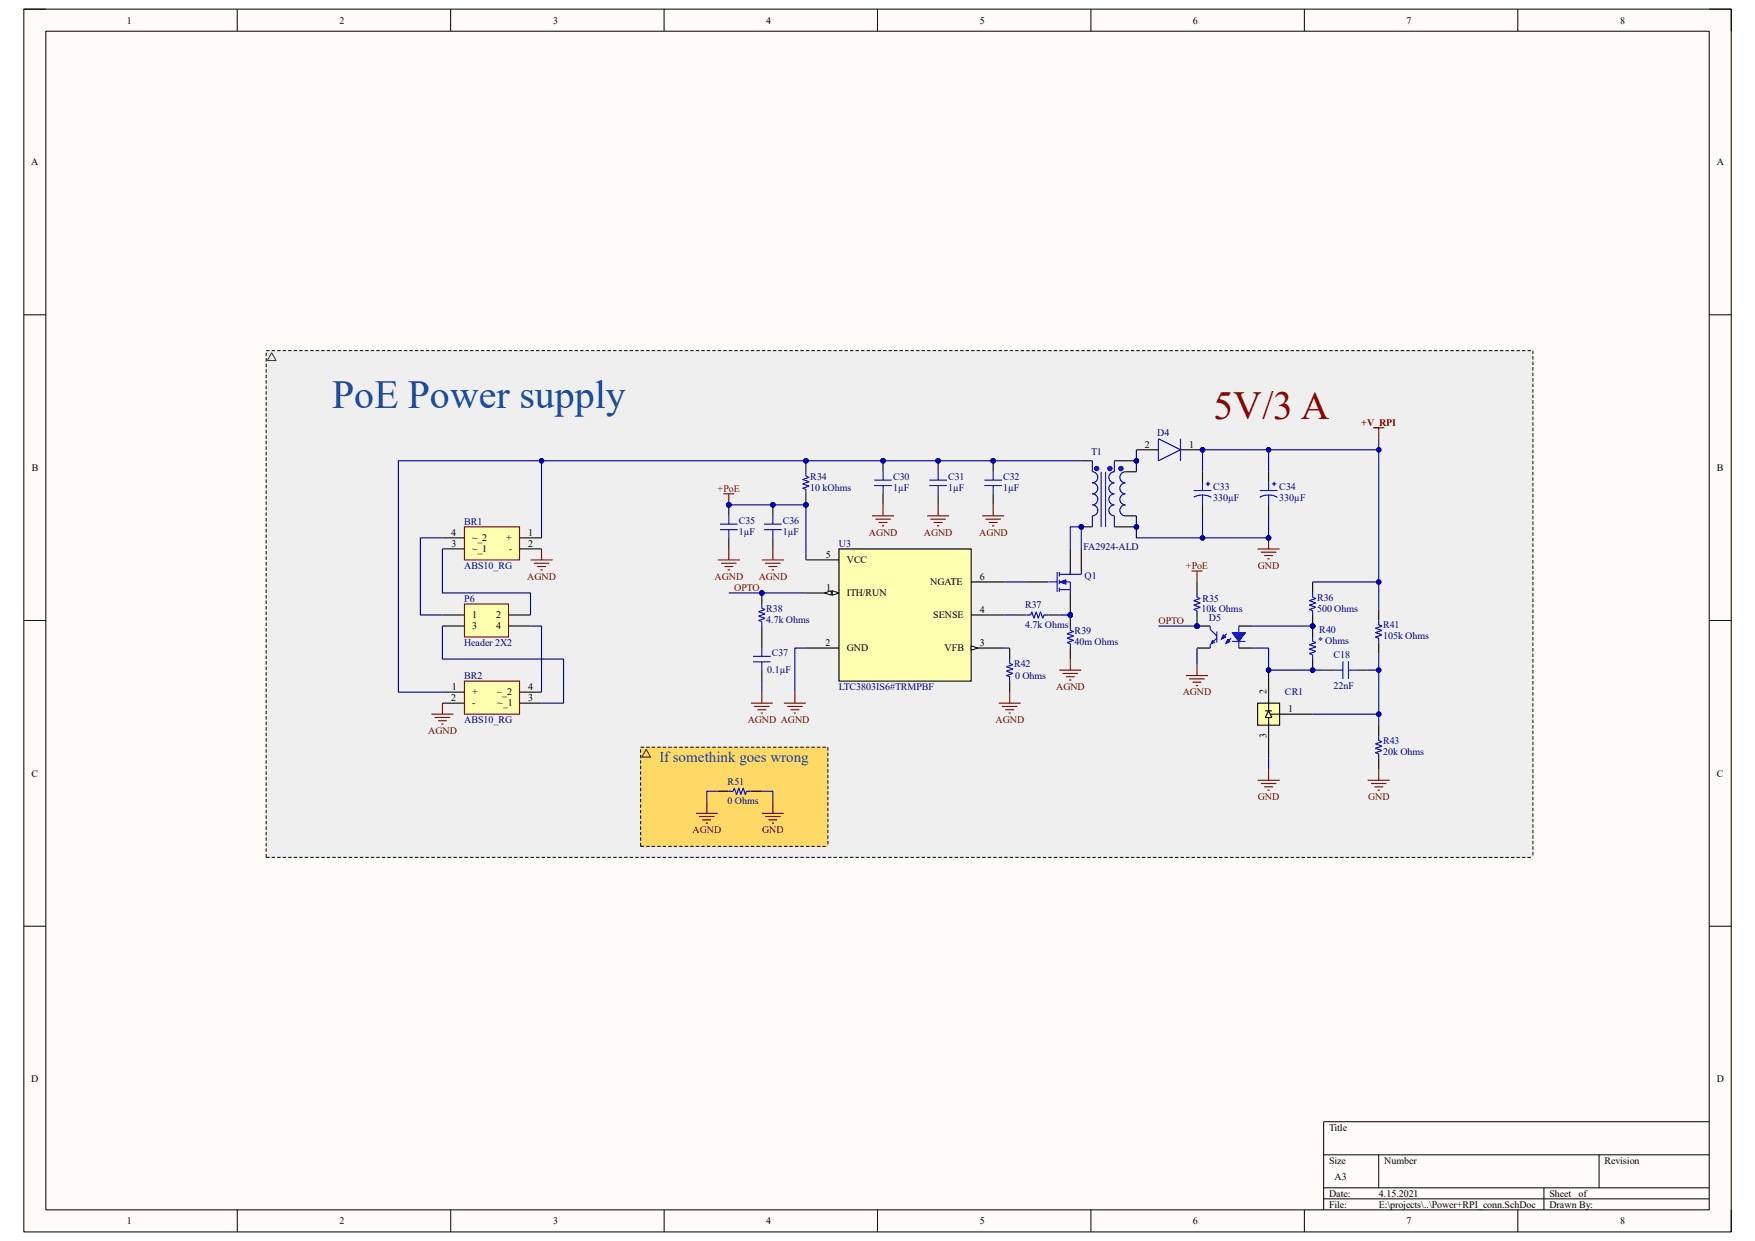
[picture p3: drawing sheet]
<svg xmlns="http://www.w3.org/2000/svg" width="297mm" height="210mm" viewBox="0 0 297 210" stroke-linecap="round" stroke-linejoin="round" font-family="sans-serif">
<path d="M4 1.5h289v207h-289z" fill-rule="evenodd" fill="#fffcf8"/>
<path d="M4 1.5h289v207h-289z" fill="none" stroke="#000" stroke-width=".17"/>
<path d="M7.8 5.3h281.5v199.4h-281.5z" fill-rule="evenodd" fill="#fffcf8"/>
<g fill="none" stroke="#000" stroke-width=".17">
<path d="M4 1.5h3.8M7.8 5.3h281.5v199.4h-281.5zM40.1 1.5v3.8M76.3 1.5v3.8M112.4 1.5v3.8M148.5 1.5v3.8M184.6 1.5v3.8M220.7 1.5v3.8M256.9 1.5v3.8M289.3 1.5h3.7v3.8M4 53.3h3.8M289.3 53.3h3.7"/>
<path d="M4 105h3.8M289.3 105h3.7M4 156.7h3.8M289.3 156.7h3.7M224 195.4h65.3M233.3 195.4v5.6M270.6 195.4v5.6M289.3 189.8h-65.3v14.9M40.2 204.7v3.8M76.3 204.7v3.8M112.4 204.7v3.8M148.5 204.7v3.8"/>
<path d="M184.6 204.7v3.8M220.7 204.7v3.8M224 201h65.3M224 202.9h65.3M256.9 204.7v3.8M261.3 201v3.7M293 204.7v3.8"/>
</g>
<path d="M45 59.3h214.4v85.8h-214.4z" fill-rule="evenodd" fill="#efefef"/>
<path d="M108.4 126.4h31.7v16.8h-31.7z" fill-rule="evenodd" fill="#ffd966"/>
<circle cx="183" cy="89.2" r=".37" fill="#000080"/>
<circle cx="183" cy="89.2" r=".37" fill="none" stroke="#000080" stroke-width=".17"/>
<circle cx="192.3" cy="78" r=".37" fill="#000080"/>
<circle cx="192.3" cy="78" r=".37" fill="none" stroke="#000080" stroke-width=".17"/>
<circle cx="192.3" cy="89.2" r=".37" fill="#000080"/>
<circle cx="192.3" cy="89.2" r=".37" fill="none" stroke="#000080" stroke-width=".17"/>
<path d="M184.9 79.8a.94 .94 0 0 1 .9 1 .94 .94 0 0 1-.9 .9M188.6 79.8a.94 .94 0 0 0-.9 1 .94 .94 0 0 0 .9 .9" fill="none" stroke="#00f" stroke-width=".19"/>
<path d="M183 78h1.9M183 89.2h1.9" fill="none" stroke="#000" stroke-width=".19"/>
<circle cx="183" cy="89.2" r=".37" fill="#000080"/>
<circle cx="183" cy="89.2" r=".37" fill="none" stroke="#000080" stroke-width=".17"/>
<path d="M188.6 78h3.7" fill="none" stroke="#000" stroke-width=".19"/>
<circle cx="192.3" cy="78" r=".37" fill="#000080"/>
<circle cx="192.3" cy="78" r=".37" fill="none" stroke="#000080" stroke-width=".17"/>
<path d="M188.6 89.2h3.7" fill="none" stroke="#000" stroke-width=".19"/>
<circle cx="192.3" cy="89.2" r=".37" fill="#000080"/>
<circle cx="192.3" cy="89.2" r=".37" fill="none" stroke="#000080" stroke-width=".17"/>
<path d="M184.9 78v1.8M186.4 79.8v9.4M187.1 79.8v9.4M188.6 78v1.8M184.9 81.7a.93 .93 0 0 1 .9 .9 .93 .93 0 0 1-.9 1 .93 .93 0 0 1 .9 .9 .93 .93 0 0 1-.9 .9 .94 .94 0 0 1 .9 1 .94 .94 0 0 1-.9 .9v1.9M188.6 81.7a.93 .93 0 0 0-.9 .9 .93 .93 0 0 0 .9 1 .93 .93 0 0 0-.9 .9 .93 .93 0 0 0 .9 .9 .93 .93 0 0 0-.9 1 .93 .93 0 0 0 .9 .9v1.9" fill="none" stroke="#00f" stroke-width=".19"/>
<circle cx="185.6" cy="79.3" r=".37" fill="#00f"/>
<circle cx="185.6" cy="79.3" r=".37" fill="none" stroke="#00f" stroke-width=".17"/>
<circle cx="187.8" cy="79.3" r=".37" fill="#00f"/>
<circle cx="187.8" cy="79.3" r=".37" fill="none" stroke="#00f" stroke-width=".17"/>
<path d="M190.5 79.8a.94 .94 0 0 0-1 1 .94 .94 0 0 0 1 .9 .93 .93 0 0 0-1 .9 .93 .93 0 0 0 1 1 .93 .93 0 0 0-1 .9 .93 .93 0 0 0 1 .9 .93 .93 0 0 0-1 1 .93 .93 0 0 0 1 .9" fill="none" stroke="#00f" stroke-width=".19"/>
<path d="M190.5 79.8h1.8M190.5 87.3h1.8" fill="none" stroke="#000" stroke-width=".19"/>
<circle cx="189.7" cy="79.3" r=".37" fill="#00f"/>
<circle cx="189.7" cy="79.3" r=".37" fill="none" stroke="#00f" stroke-width=".17"/>
<g fill="none" stroke="#800000" stroke-width=".19">
<path d="M212.8 92.9h3.8M213.4 93.5h2.6M213.9 94h1.5M214.5 94.6h.4M214.7 91v1.9M132.7 119h3.7M133.2 119.5h2.6M134.5 117.1v1.9M179.3 113.4h3.7M179.8 114h2.6M180.4 114.5h1.5M180.9 115.1h.4"/>
<path d="M181.1 111.5v1.9M133.8 120.1h1.5M134.3 120.7h.4"/>
</g>
<path d="M171.8 104.1h1.9M177.4 104.1h1.9" fill="none" stroke="#000" stroke-width=".19"/>
<path d="M173.7 104.1h.7l.2-.6 .4 1.1 .4-1.1 .3 1.1 .4-1.1 .4 1.1 .2-.5h.7" fill="none" stroke="#00f" stroke-width=".19"/>
<circle cx="214.7" cy="91" r=".37" fill="#000080"/>
<circle cx="214.7" cy="91" r=".37" fill="none" stroke="#000080" stroke-width=".17"/>
<g fill="none" stroke="#000" stroke-width=".17">
<path d="M45 59.7v.6M45 59.3h.6M46 59.3h.6M46.9 59.3h.6M47.8 59.3h.6M48.8 59.3h.6M49.7 59.3h.6M50.6 59.3h.6M51.6 59.3h.5M52.5 59.3h.6M53.4 59.3h.6M54.4 59.3h.5"/>
<path d="M55.3 59.3h.6M56.2 59.3h.6M57.2 59.3h.5M58.1 59.3h.6M59 59.3h.6M60 59.3h.5M60.9 59.3h.6M61.8 59.3h.6M62.8 59.3h.5M63.7 59.3h.6M64.6 59.3h.6M65.5 59.3h.6"/>
<path d="M66.5 59.3h.6M67.4 59.3h.6M68.3 59.3h.6M69.3 59.3h.6M70.2 59.3h.6M71.1 59.3h.6M72.1 59.3h.6M73 59.3h.6M73.9 59.3h.6M74.9 59.3h.6M75.8 59.3h.6M76.7 59.3h.6"/>
<path d="M77.7 59.3h.5M78.6 59.3h.6M79.5 59.3h.6M80.5 59.3h.5M81.4 59.3h.6M82.3 59.3h.6M83.3 59.3h.5M84.2 59.3h.6M85.1 59.3h.6M86.1 59.3h.5M87 59.3h.6M87.9 59.3h.6"/>
<path d="M88.9 59.3h.5M89.8 59.3h.6M90.7 59.3h.6M91.6 59.3h.6M92.6 59.3h.6M93.5 59.3h.6M94.4 59.3h.6M95.4 59.3h.6M96.3 59.3h.6M97.2 59.3h.6M98.2 59.3h.6M99.1 59.3h.6"/>
<path d="M100 59.3h.6M101 59.3h.6M101.9 59.3h.6M102.8 59.3h.6M103.8 59.3h.5M104.7 59.3h.6M105.6 59.3h.6M106.6 59.3h.5M107.5 59.3h.6M108.4 59.3h.6M109.4 59.3h.5M110.3 59.3h.6"/>
<path d="M111.2 59.3h.6M112.2 59.3h.5M113.1 59.3h.6M114 59.3h.6M115 59.3h.5M115.9 59.3h.6M116.8 59.3h.6M117.8 59.3h.5M118.7 59.3h.6M119.6 59.3h.6M120.5 59.3h.6M121.5 59.3h.6"/>
<path d="M122.4 59.3h.6M123.3 59.3h.6M124.3 59.3h.6M125.2 59.3h.6M126.1 59.3h.6M127.1 59.3h.6M128 59.3h.6M128.9 59.3h.6M129.9 59.3h.6M130.8 59.3h.6M131.7 59.3h.6M132.7 59.3h.5"/>
<path d="M133.6 59.3h.6M134.5 59.3h.6M135.5 59.3h.5M136.4 59.3h.6M137.3 59.3h.6M138.3 59.3h.5M139.2 59.3h.6M140.1 59.3h.6M141 59.3h.6M142 59.3h.6M142.9 59.3h.6M143.8 59.3h.6"/>
<path d="M144.8 59.3h.6M145.7 59.3h.6M146.6 59.3h.6M147.6 59.3h.6M148.5 59.3h.6M149.4 59.3h.6M150.4 59.3h.6M151.3 59.3h.6M152.2 59.3h.6M153.2 59.3h.5M154.1 59.3h.6M155 59.3h.6"/>
<path d="M156 59.3h.5M156.9 59.3h.6M157.8 59.3h.6M158.8 59.3h.5M159.7 59.3h.6M160.6 59.3h.6M161.6 59.3h.5M162.5 59.3h.6M163.4 59.3h.6M164.4 59.3h.5M165.3 59.3h.6M166.2 59.3h.6"/>
<path d="M167.1 59.3h.6M168.1 59.3h.6M169 59.3h.6M169.9 59.3h.6M170.9 59.3h.6M171.8 59.3h.6M172.7 59.3h.6M173.7 59.3h.6M174.6 59.3h.6M175.5 59.3h.6M176.5 59.3h.6M177.4 59.3h.6"/>
<path d="M178.3 59.3h.6M179.3 59.3h.6M180.2 59.3h.6M181.1 59.3h.6M182.1 59.3h.5M183 59.3h.6M183.9 59.3h.6M184.9 59.3h.5M185.8 59.3h.6M186.7 59.3h.6M187.7 59.3h.5M188.6 59.3h.6"/>
<path d="M189.5 59.3h.6M190.5 59.3h.5M191.4 59.3h.6M192.3 59.3h.6M193.3 59.3h.5M194.2 59.3h.6M195.1 59.3h.6M196 59.3h.6M197 59.3h.6M197.9 59.3h.6M198.8 59.3h.6M199.8 59.3h.6"/>
<path d="M200.7 59.3h.6M201.6 59.3h.6M202.6 59.3h.6M203.5 59.3h.6M204.4 59.3h.6M205.4 59.3h.6M206.3 59.3h.6M207.2 59.3h.6M208.2 59.3h.5M209.1 59.3h.6M210 59.3h.6M211 59.3h.5"/>
<path d="M211.9 59.3h.6M212.8 59.3h.6M213.8 59.3h.5M214.7 59.3h.6M215.6 59.3h.6M216.6 59.3h.5M217.5 59.3h.6M218.4 59.3h.6M219.4 59.3h.5M220.3 59.3h.6M221.2 59.3h.6M222.1 59.3h.6"/>
<path d="M223.1 59.3h.6M224 59.3h.6M224.9 59.3h.6M225.9 59.3h.6M226.8 59.3h.6M227.7 59.3h.6M228.7 59.3h.6M229.6 59.3h.6M230.5 59.3h.6M231.5 59.3h.6M232.4 59.3h.6M233.3 59.3h.6"/>
<path d="M234.3 59.3h.5M235.2 59.3h.6M236.1 59.3h.6M237.1 59.3h.5M238 59.3h.6M238.9 59.3h.6M239.9 59.3h.5M240.8 59.3h.6M241.7 59.3h.6M242.7 59.3h.5M243.6 59.3h.6M244.5 59.3h.6"/>
<path d="M245.4 59.3h.6M246.4 59.3h.6M247.3 59.3h.6M248.2 59.3h.6M249.2 59.3h.6M250.1 59.3h.6M251 59.3h.6M252 59.3h.6M252.9 59.3h.6M253.8 59.3h.6M254.8 59.3h.6M255.7 59.3h.6"/>
<path d="M256.6 59.3h.6M257.6 59.3h.5M258.5 59.3h.6M259.4 59.3v.6M45 60.6v.6M45 61.6v.5M45 62.5v.6M45 63.4v.6M45 64.3v.6M45 65.3v.6M45 66.2v.6M45 67.1v.6"/>
<path d="M45 68.1v.6M45 69v.6M45 69.9v.6M45 70.9v.6M45 71.8v.6M45 72.7v.6M45 73.7v.6M45 74.6v.6M45 75.5v.6M45 76.5v.5M45 77.4v.6M45 78.3v.6"/>
<path d="M45 79.3v.5M259.4 60.3v.6M259.4 61.2v.6M259.4 62.1v.6M259.4 63.1v.5M259.4 64v.6M259.4 64.9v.6M259.4 65.9v.5M259.4 66.8v.6M259.4 67.7v.6M259.4 68.7v.5M259.4 69.6v.6"/>
<path d="M259.4 70.5v.6M259.4 71.5v.5M259.4 72.4v.6M259.4 73.3v.6M259.4 74.3v.5M259.4 75.2v.6M259.4 76.1v.6M259.4 77v.6M259.4 78v.6M259.4 78.9v.6M259.4 79.8v.6M45 80.2v.6"/>
<path d="M45 81.1v.6M45 82.1v.5M45 83v.6M45 83.9v.6M45 84.9v.5M45 85.8v.6M45 86.7v.6M45 87.7v.5M45 88.6v.6M45 89.5v.6M45 90.4v.6M45 91.4v.6"/>
<path d="M45 92.3v.6M45 93.2v.6M45 94.2v.6M45 95.1v.6M45 96v.6M45 97v.6M45 97.9v.6M45 98.8v.6M45 99.8v.6M259.4 80.8v.6M259.4 81.7v.6M259.4 82.6v.6"/>
<path d="M259.4 83.6v.6M259.4 84.5v.6M259.4 85.4v.6M259.4 86.4v.6M259.4 87.3v.6M259.4 88.2v.6M259.4 89.2v.5M259.4 90.1v.6M259.4 91v.6M259.4 92v.5M259.4 92.9v.6M259.4 93.8v.6"/>
<path d="M259.4 94.8v.5M259.4 95.7v.6M259.4 96.6v.6M259.4 97.6v.5M259.4 98.5v.6M259.4 99.4v.6M45 100.7v.6M45 101.6v.6M45 102.6v.5M45 103.5v.6M45 104.4v.6M45 105.4v.5"/>
<path d="M45 106.3v.6M45 107.2v.6M45 108.2v.5M45 109.1v.6M45 110v.6M45 111v.5M45 111.9v.6M45 112.8v.6M45 113.7v.6M45 114.7v.6M45 115.6v.6M45 116.5v.6"/>
<path d="M45 117.5v.6M45 118.4v.6M45 119.3v.6M259.4 100.4v.5M259.4 101.3v.6M259.4 102.2v.6M259.4 103.1v.6M259.4 104.1v.6M259.4 105v.6M259.4 105.9v.6M259.4 106.9v.6M259.4 107.8v.6"/>
<path d="M259.4 108.7v.6M259.4 109.7v.6M259.4 110.6v.6M259.4 111.5v.6M259.4 112.5v.6M259.4 113.4v.6M259.4 114.3v.6M259.4 115.3v.5M259.4 116.2v.6M259.4 117.1v.6M259.4 118.1v.5M259.4 119v.6"/>
<path d="M259.4 119.9v.6M45 120.3v.6M45 121.2v.6M45 122.1v.6M45 123.1v.6M45 124v.6M45 124.9v.6M45 125.9v.5M45 126.8v.6M45 127.7v.6M45 128.7v.5M45 129.6v.6"/>
<path d="M45 130.5v.6M45 131.5v.5M45 132.4v.6M45 133.3v.6M45 134.3v.5M45 135.2v.6M45 136.1v.6M45 137.1v.5M45 138v.6M45 138.9v.6M45 139.8v.6M259.4 120.9v.5"/>
<path d="M259.4 121.8v.6M259.4 122.7v.6M259.4 123.7v.5M259.4 124.6v.6M259.4 125.5v.6M259.4 126.4v.6M259.4 127.4v.6M259.4 128.3v.6M259.4 129.2v.6M259.4 130.2v.6M259.4 131.1v.6M259.4 132v.6"/>
<path d="M259.4 133v.6M259.4 133.9v.6M259.4 134.8v.6M259.4 135.8v.6M259.4 136.7v.6M259.4 137.6v.6M259.4 138.6v.5M259.4 139.5v.6M45 140.8v.6M45 141.7v.6M45 142.6v.6M45 143.6v.6"/>
<path d="M45 144.5v.6h.6M46 145.1h.6M46.9 145.1h.6M47.8 145.1h.6M48.8 145.1h.6M49.7 145.1h.6M50.6 145.1h.6M51.6 145.1h.5M52.5 145.1h.6M53.4 145.1h.6M54.4 145.1h.5M55.3 145.1h.6"/>
<path d="M56.2 145.1h.6M57.2 145.1h.5M58.1 145.1h.6M59 145.1h.6M60 145.1h.5M60.9 145.1h.6M61.8 145.1h.6M62.8 145.1h.5M63.7 145.1h.6M64.6 145.1h.6M65.5 145.1h.6M66.5 145.1h.6"/>
<path d="M67.4 145.1h.6M68.3 145.1h.6M69.3 145.1h.6M70.2 145.1h.6M71.1 145.1h.6M72.1 145.1h.6M73 145.1h.6M73.9 145.1h.6M74.9 145.1h.6M75.8 145.1h.6M76.7 145.1h.6M77.7 145.1h.5"/>
<path d="M78.6 145.1h.6M79.5 145.1h.6M80.5 145.1h.5M81.4 145.1h.6M82.3 145.1h.6M83.3 145.1h.5M84.2 145.1h.6M85.1 145.1h.6M86.1 145.1h.5M87 145.1h.6M87.9 145.1h.6M88.9 145.1h.5"/>
<path d="M89.8 145.1h.6M90.7 145.1h.6M91.6 145.1h.6M92.6 145.1h.6M93.5 145.1h.6M94.4 145.1h.6M95.4 145.1h.6M96.3 145.1h.6M97.2 145.1h.6M98.2 145.1h.6M99.1 145.1h.6M100 145.1h.6"/>
<path d="M101 145.1h.6M101.9 145.1h.6M102.8 145.1h.6M103.8 145.1h.5M104.7 145.1h.6M105.6 145.1h.6M106.6 145.1h.5M107.5 145.1h.6M108.4 145.1h.6M109.4 145.1h.5M110.3 145.1h.6M111.2 145.1h.6"/>
<path d="M112.2 145.1h.5M113.1 145.1h.6M114 145.1h.6M115 145.1h.5M115.9 145.1h.6M116.8 145.1h.6M117.8 145.1h.5M118.7 145.1h.6M119.6 145.1h.6M120.5 145.1h.6M121.5 145.1h.6M122.4 145.1h.6"/>
<path d="M123.3 145.1h.6M124.3 145.1h.6M125.2 145.1h.6M126.1 145.1h.6M127.1 145.1h.6M128 145.1h.6M128.9 145.1h.6M129.9 145.1h.6M130.8 145.1h.6M131.7 145.1h.6M132.7 145.1h.5M133.6 145.1h.6"/>
<path d="M134.5 145.1h.6M135.5 145.1h.5M136.4 145.1h.6M137.3 145.1h.6M138.3 145.1h.5M139.2 145.1h.6M140.1 145.1h.6M141 145.1h.6M142 145.1h.6M142.9 145.1h.6M143.8 145.1h.6M144.8 145.1h.6"/>
<path d="M145.7 145.1h.6M146.6 145.1h.6M147.6 145.1h.6M148.5 145.1h.6M149.4 145.1h.6M150.4 145.1h.6M151.3 145.1h.6M152.2 145.1h.6M153.2 145.1h.5M154.1 145.1h.6M155 145.1h.6M156 145.1h.5"/>
<path d="M156.9 145.1h.6M157.8 145.1h.6M158.8 145.1h.5M159.7 145.1h.6M160.6 145.1h.6M161.6 145.1h.5M162.5 145.1h.6M163.4 145.1h.6M164.4 145.1h.5M165.3 145.1h.6M166.2 145.1h.6M167.1 145.1h.6"/>
<path d="M168.1 145.1h.6M169 145.1h.6M169.9 145.1h.6M170.9 145.1h.6M171.8 145.1h.6M172.7 145.1h.6M173.7 145.1h.6M174.6 145.1h.6M175.5 145.1h.6M176.5 145.1h.6M177.4 145.1h.6M178.3 145.1h.6"/>
<path d="M179.3 145.1h.6M180.2 145.1h.6M181.1 145.1h.6M182.1 145.1h.5M183 145.1h.6M183.9 145.1h.6M184.9 145.1h.5M185.8 145.1h.6M186.7 145.1h.6M187.7 145.1h.5M188.6 145.1h.6M189.5 145.1h.6"/>
<path d="M190.5 145.1h.5M191.4 145.1h.6M192.3 145.1h.6M193.3 145.1h.5M194.2 145.1h.6M195.1 145.1h.6M196 145.1h.6M197 145.1h.6M197.9 145.1h.6M198.8 145.1h.6M199.8 145.1h.6M200.7 145.1h.6"/>
<path d="M201.6 145.1h.6M202.6 145.1h.6M203.5 145.1h.6M204.4 145.1h.6M205.4 145.1h.6M206.3 145.1h.6M207.2 145.1h.6M208.2 145.1h.5M209.1 145.1h.6M210 145.1h.6M211 145.1h.5M211.9 145.1h.6"/>
<path d="M212.8 145.1h.6M213.8 145.1h.5M214.7 145.1h.6M215.6 145.1h.6M216.6 145.1h.5M217.5 145.1h.6M218.4 145.1h.6M219.4 145.1h.5M220.3 145.1h.6M221.2 145.1h.6M222.1 145.1h.6M223.1 145.1h.6"/>
<path d="M224 145.1h.6M224.9 145.1h.6M225.9 145.1h.6M226.8 145.1h.6M227.7 145.1h.6M228.7 145.1h.6M229.6 145.1h.6M230.5 145.1h.6M231.5 145.1h.6M232.4 145.1h.6M233.3 145.1h.6M234.3 145.1h.5"/>
<path d="M235.2 145.1h.6M236.1 145.1h.6M237.1 145.1h.5M238 145.1h.6M238.9 145.1h.6M239.9 145.1h.5M240.8 145.1h.6M241.7 145.1h.6M242.7 145.1h.5M243.6 145.1h.6M244.5 145.1h.6M245.4 145.1h.6"/>
<path d="M246.4 145.1h.6M247.3 145.1h.6M248.2 145.1h.6M249.2 145.1h.6M250.1 145.1h.6M251 145.1h.6M252 145.1h.6M252.9 145.1h.6M253.8 145.1h.6M254.8 145.1h.6M255.7 145.1h.6M256.6 145.1h.6"/>
<path d="M257.6 145.1h.5M258.5 145.1h.6M259.4 140.4v.6M259.4 141.4v.5M259.4 142.3v.6M259.4 143.2v.6M259.4 144.2v.5"/>
</g>
<path d="M46 59.7l.7 1.3h-1.5z" fill="none" stroke="#333" stroke-width=".17"/>
<circle cx="202.6" cy="106" r=".37" fill="#000080"/>
<circle cx="202.6" cy="106" r=".37" fill="none" stroke="#000080" stroke-width=".17"/>
<path d="M208.5 108.6h2.3M209.7 105.9v1.2M209.7 108.6v1.1" fill="none" stroke="#00f" stroke-width=".19"/>
<path d="M209.7 109.7h2.2M209.7 105.9h2.2" fill="none" stroke="#000" stroke-width=".19"/>
<path d="M208.5 107.1h2.3l-1.1 1.5z" fill="#00f"/>
<path d="M207.6 107.3l-.6 .5M208.5 107.1h2.3l-1.1 1.5z" fill="none" stroke="#00f" stroke-width=".19"/>
<path d="M207 107.4l.4 .4-.7 .4z" fill="#00f"/>
<path d="M207 107.4l.4 .4-.7 .4zM208.4 108l-.8 .7" fill="none" stroke="#00f" stroke-width=".19"/>
<path d="M207.8 108.2l.4 .4-.8 .3z" fill="#00f"/>
<path d="M205.9 106.9v1.8M205.9 108l-1.1 1.1v.6M207.8 108.2l.4 .4-.8 .3z" fill="none" stroke="#00f" stroke-width=".19"/>
<path d="M205.2 108.4l.4 .3-.6 .2z" fill="#00f"/>
<path d="M204.8 105.9v.6l1.1 1.1M205.2 108.4l.4 .3-.6 .2z" fill="none" stroke="#00f" stroke-width=".19"/>
<path d="M202.6 109.7h2.2M202.6 105.9h2.2" fill="none" stroke="#000" stroke-width=".19"/>
<circle cx="202.6" cy="106" r=".37" fill="#000080"/>
<circle cx="202.6" cy="106" r=".37" fill="none" stroke="#000080" stroke-width=".17"/>
<circle cx="202.6" cy="106" r=".37" fill="#000080"/>
<circle cx="202.6" cy="106" r=".37" fill="none" stroke="#000080" stroke-width=".17"/>
<path d="M202.6 98.5v1.9M202.6 104.1v1.8" fill="none" stroke="#000" stroke-width=".19"/>
<circle cx="202.6" cy="106" r=".37" fill="#000080"/>
<circle cx="202.6" cy="106" r=".37" fill="none" stroke="#000080" stroke-width=".17"/>
<path d="M202.6 100.4v.7l.5 .2-1.1 .4 1.1 .3-1.1 .4 1.1 .4-1.1 .3 .6 .2v.8" fill="none" stroke="#00f" stroke-width=".19"/>
<path d="M122.4 83.6h1.9M123.3 83.6v1.8" fill="none" stroke="#800000" stroke-width=".19"/>
<circle cx="123.3" cy="85.4" r=".37" fill="#000080"/>
<circle cx="123.3" cy="85.4" r=".37" fill="none" stroke="#000080" stroke-width=".17"/>
<path d="M201.6 96.6h1.9M202.6 96.6v1.9M200.7 114.3h3.7M201.3 114.9h2.6M201.8 115.5h1.5M202.4 116h.4M202.6 112.5v1.8M231.5 132h3.7M232 132.6h2.6M232.6 133.2h1.5M233.2 133.7h.3M233.3 130.2v1.8" fill="none" stroke="#800000" stroke-width=".19"/>
<path d="M233.3 103.1v1.9M233.3 108.7v1.9M233.3 122.7v1.9M233.3 128.3v1.9" fill="none" stroke="#000" stroke-width=".19"/>
<path d="M233.3 105v.8l.6 .1-1.1 .4 1.1 .4-1.1 .4 1.1 .3-1.1 .4 .5 .2v.7M233.3 124.6v.7l.6 .2-1.1 .4 1.1 .4-1.1 .3 1.1 .4-1.1 .4 .5 .2v.7" fill="none" stroke="#00f" stroke-width=".19"/>
<circle cx="214.7" cy="113.4" r=".37" fill="#000080"/>
<circle cx="214.7" cy="113.4" r=".37" fill="none" stroke="#000080" stroke-width=".17"/>
<path d="M212.8 119h3.8v3.7h-3.8z" fill-rule="evenodd" fill="#ffffb0"/>
<path d="M212.8 119h3.8v3.7h-3.8zM214.7 113.4v5.6M216.6 120.9h5.5" fill="none" stroke="#000" stroke-width=".19"/>
<circle cx="214.7" cy="113.4" r=".37" fill="#000080"/>
<circle cx="214.7" cy="113.4" r=".37" fill="none" stroke="#000080" stroke-width=".17"/>
<path d="M214.7 119v1.3M214.1 120.3h1.2M214.7 121.4v6.9M214.7 120.3l.6 1.1h-1.2zM215.1 120.9h1.5" fill="none" stroke="#000" stroke-width=".19"/>
<path d="M212.8 132h3.8M213.4 132.6h2.6M213.9 133.2h1.5M214.5 133.7h.4M214.7 130.2v1.8" fill="none" stroke="#800000" stroke-width=".19"/>
<circle cx="222.1" cy="106" r=".37" fill="#000080"/>
<circle cx="222.1" cy="106" r=".37" fill="none" stroke="#000080" stroke-width=".17"/>
<path d="M222.1 98.5v1.9M222.1 104.1v1.8" fill="none" stroke="#000" stroke-width=".19"/>
<circle cx="222.1" cy="106" r=".37" fill="#000080"/>
<circle cx="222.1" cy="106" r=".37" fill="none" stroke="#000080" stroke-width=".17"/>
<path d="M222.1 100.4v.7l.6 .2-1.1 .4 1.1 .3-1.1 .4 1.1 .4-1.1 .3 .5 .2v.8" fill="none" stroke="#00f" stroke-width=".19"/>
<circle cx="222.1" cy="106" r=".37" fill="#000080"/>
<circle cx="222.1" cy="106" r=".37" fill="none" stroke="#000080" stroke-width=".17"/>
<circle cx="222.1" cy="113.4" r=".37" fill="#000080"/>
<circle cx="222.1" cy="113.4" r=".37" fill="none" stroke="#000080" stroke-width=".17"/>
<path d="M222.1 105.9v1.9" fill="none" stroke="#000" stroke-width=".19"/>
<circle cx="222.1" cy="106" r=".37" fill="#000080"/>
<circle cx="222.1" cy="106" r=".37" fill="none" stroke="#000080" stroke-width=".17"/>
<path d="M222.1 111.5v1.9" fill="none" stroke="#000" stroke-width=".19"/>
<circle cx="222.1" cy="113.4" r=".37" fill="#000080"/>
<circle cx="222.1" cy="113.4" r=".37" fill="none" stroke="#000080" stroke-width=".17"/>
<path d="M222.1 107.8v.8l.6 .1-1.1 .4 1.1 .4-1.1 .4 1.1 .3-1.1 .4 .5 .2v.7" fill="none" stroke="#00f" stroke-width=".19"/>
<path d="M142 92.9h22.4v22.4h-22.4z" fill-rule="evenodd" fill="#ffffb0"/>
<path d="M142 92.9h22.4v22.4h-22.4zM136.4 100.4h5.6" fill="none" stroke="#000" stroke-width=".19"/>
<path d="M140.9 100l1.1 .4-1.1 .3z" fill="#f8fcff"/>
<path d="M140.9 100l1.1 .4-1.1 .3z" fill="none" stroke="#000" stroke-width=".17"/>
<path d="M139.6 100.4l1.1-.4v.7z" fill="#f8fcff"/>
<path d="M139.6 100.4l1.1-.4v.7z" fill="none" stroke="#000" stroke-width=".17"/>
<path d="M136.4 94.8h5.6M164.4 98.5h5.5M136.4 109.7h5.6M164.4 104.1h5.5M164.4 109.7h5.5" fill="none" stroke="#000" stroke-width=".19"/>
<path d="M164.4 109.3l1.1 .4-1.1 .3z" fill="#f8fcff"/>
<path d="M164.4 109.3l1.1 .4-1.1 .3z" fill="none" stroke="#000" stroke-width=".17"/>
<circle cx="149.4" cy="78" r=".37" fill="#000080"/>
<circle cx="149.4" cy="78" r=".37" fill="none" stroke="#000080" stroke-width=".17"/>
<path d="M149.4 78v1.8M149.4 83.6v1.8" fill="none" stroke="#000" stroke-width=".19"/>
<circle cx="149.4" cy="78" r=".37" fill="#000080"/>
<circle cx="149.4" cy="78" r=".37" fill="none" stroke="#000080" stroke-width=".17"/>
<path d="M149.4 79.8v1.4M147.9 81.2h3M147.9 82.2h3M149.4 82.2v1.4" fill="none" stroke="#00f" stroke-width=".19"/>
<circle cx="158.8" cy="78" r=".37" fill="#000080"/>
<circle cx="158.8" cy="78" r=".37" fill="none" stroke="#000080" stroke-width=".17"/>
<path d="M158.8 78v1.8M158.8 83.6v1.8" fill="none" stroke="#000" stroke-width=".19"/>
<circle cx="158.8" cy="78" r=".37" fill="#000080"/>
<circle cx="158.8" cy="78" r=".37" fill="none" stroke="#000080" stroke-width=".17"/>
<path d="M158.8 79.8v1.4M157.3 81.2h3M157.3 82.2h3M158.8 82.2v1.4" fill="none" stroke="#00f" stroke-width=".19"/>
<circle cx="168.1" cy="78" r=".37" fill="#000080"/>
<circle cx="168.1" cy="78" r=".37" fill="none" stroke="#000080" stroke-width=".17"/>
<path d="M168.1 78v1.8M168.1 83.6v1.8" fill="none" stroke="#000" stroke-width=".19"/>
<circle cx="168.1" cy="78" r=".37" fill="#000080"/>
<circle cx="168.1" cy="78" r=".37" fill="none" stroke="#000080" stroke-width=".17"/>
<path d="M168.1 79.8v1.4M166.6 81.2h3M166.6 82.2h3M168.1 82.2v1.4" fill="none" stroke="#00f" stroke-width=".19"/>
<circle cx="136.4" cy="78" r=".37" fill="#000080"/>
<circle cx="136.4" cy="78" r=".37" fill="none" stroke="#000080" stroke-width=".17"/>
<circle cx="136.4" cy="85.4" r=".37" fill="#000080"/>
<circle cx="136.4" cy="85.4" r=".37" fill="none" stroke="#000080" stroke-width=".17"/>
<path d="M136.4 78v1.8" fill="none" stroke="#000" stroke-width=".19"/>
<circle cx="136.4" cy="78" r=".37" fill="#000080"/>
<circle cx="136.4" cy="78" r=".37" fill="none" stroke="#000080" stroke-width=".17"/>
<path d="M136.4 83.6v1.8" fill="none" stroke="#000" stroke-width=".19"/>
<circle cx="136.4" cy="85.4" r=".37" fill="#000080"/>
<circle cx="136.4" cy="85.4" r=".37" fill="none" stroke="#000080" stroke-width=".17"/>
<path d="M136.4 79.8v.8l.5 .2-1.1 .3 1.1 .4-1.1 .4 1.1 .4-1.1 .3 .6 .2v.8" fill="none" stroke="#00f" stroke-width=".19"/>
<circle cx="181.1" cy="104.1" r=".37" fill="#000080"/>
<circle cx="181.1" cy="104.1" r=".37" fill="none" stroke="#000080" stroke-width=".17"/>
<path d="M181.1 104.1v1.8" fill="none" stroke="#000" stroke-width=".19"/>
<circle cx="181.1" cy="104.1" r=".37" fill="#000080"/>
<circle cx="181.1" cy="104.1" r=".37" fill="none" stroke="#000080" stroke-width=".17"/>
<path d="M203.5 79.8v1.9M214.7 79.8v1.9M203.5 85.4v1.9M214.7 85.4v1.9M181.1 109.7v1.8" fill="none" stroke="#000" stroke-width=".19"/>
<g fill="none" stroke="#00f" stroke-width=".19">
<path d="M202 84.2a2.93 2.93 0 0 1 3 0M202 83h3M203.5 81.7v1.3M203.5 83.8v1.6M204.1 81.9h.7M204.4 81.5v.8M213.2 84.2a2.93 2.93 0 0 1 3 0M213.2 83h3M214.7 81.7v1.3M214.7 83.8v1.6M215.3 81.9h.7M215.6 81.5v.8"/>
<path d="M181.1 105.9v.8l.6 .2-1.1 .4 1.1 .3-1.1 .4 1.1 .4-1.1 .3 .5 .2v.8"/>
</g>
<path d="M78.6 89.2h9.3v5.6h-9.3z" fill-rule="evenodd" fill="#ffffb0"/>
<path d="M78.6 89.2h9.3v5.6h-9.3z" fill="none" stroke="#800000" stroke-width=".19"/>
<path d="M74.9 91h3.7M74.9 92.9h3.7M87.9 91h3.7M87.9 92.9h3.7" fill="none" stroke="#000" stroke-width=".19"/>
<path d="M78.6 115.3h9.3v5.6h-9.3z" fill-rule="evenodd" fill="#ffffb0"/>
<g fill="none" stroke="#800000" stroke-width=".19">
<path d="M89.8 94.8h3.7M90.3 95.3h2.7M90.9 95.9h1.5M91.5 96.4h.3M91.6 92.9v1.9M121.5 94.8h3.7M122 95.3h2.6M122.6 95.9h1.5M123.2 96.4h.3M123.3 92.9v1.9M128.9 94.8h3.8M129.5 95.3h2.6"/>
<path d="M130.1 95.9h1.4M130.6 96.4h.4M130.8 92.9v1.9M147.6 87.3h3.7M148.1 87.9h2.6M148.7 88.4h1.5M149.3 89h.3M149.4 85.4v1.9M156.9 87.3h3.7M157.5 87.9h2.6M158 88.4h1.5M158.6 89h.3"/>
<path d="M158.8 85.4v1.9M166.2 87.3h3.7M166.8 87.9h2.6M167.3 88.4h1.5M167.9 89h.4M168.1 85.4v1.9M74.9 119v1.9M78.6 115.3h9.3v5.6h-9.3zM73 120.9h3.7M73.6 121.4h2.6M74.1 122h1.5M74.7 122.5h.4"/>
</g>
<path d="M74.9 117.1h3.7M74.9 119h3.7M87.9 117.1h3.7M87.9 119h3.7" fill="none" stroke="#000" stroke-width=".19"/>
<circle cx="203.5" cy="76.1" r=".37" fill="#000080"/>
<circle cx="203.5" cy="76.1" r=".37" fill="none" stroke="#000080" stroke-width=".17"/>
<path d="M199.8 76.1h3.7" fill="none" stroke="#000" stroke-width=".19"/>
<circle cx="203.5" cy="76.1" r=".37" fill="#000080"/>
<circle cx="203.5" cy="76.1" r=".37" fill="none" stroke="#000080" stroke-width=".17"/>
<path d="M192.3 76.1h3.7" fill="none" stroke="#000" stroke-width=".19"/>
<path d="M196 74.3l3.8 1.8-3.8 1.9zM199.8 74.3v3.7" fill="none" stroke="#00f" stroke-width=".19"/>
<circle cx="181.1" cy="104.1" r=".37" fill="#000080"/>
<circle cx="181.1" cy="104.1" r=".37" fill="none" stroke="#000080" stroke-width=".17"/>
<path d="M173.7 98.5h3.7M181.1 92.9v3.7M181.1 100.4v3.7" fill="none" stroke="#000" stroke-width=".19"/>
<circle cx="181.1" cy="104.1" r=".37" fill="#000080"/>
<circle cx="181.1" cy="104.1" r=".37" fill="none" stroke="#000080" stroke-width=".17"/>
<path d="M177.4 98.5h1.5M178.9 96.8v3.4M179.3 97.2h1.8M179.3 98.5h1.8v1.9M179.3 99.8h1.8M179.3 96.8v.8M179.3 98.1v.8M179.3 99.4v.8" fill="none" stroke="#00f" stroke-width=".19"/>
<path d="M179.3 98.5l1.1-.4v.8z" fill="#00f"/>
<path d="M179.3 98.5l1.1-.4v.8z" fill="none" stroke="#00f" stroke-width=".17"/>
<path d="M181.1 96.6v.6h1.9v-.6" fill="none" stroke="#00f" stroke-width=".19"/>
<path d="M183 92.9v3.7" fill="none" stroke="#000" stroke-width=".19"/>
<circle cx="123.3" cy="85.4" r=".37" fill="#000080"/>
<circle cx="123.3" cy="85.4" r=".37" fill="none" stroke="#000080" stroke-width=".17"/>
<path d="M123.3 85.4v1.9M123.3 91v1.9" fill="none" stroke="#000" stroke-width=".19"/>
<circle cx="123.3" cy="85.4" r=".37" fill="#000080"/>
<circle cx="123.3" cy="85.4" r=".37" fill="none" stroke="#000080" stroke-width=".17"/>
<path d="M121.9 88.7h2.9M121.9 89.6h2.9M123.3 87.3v1.4M123.3 89.6v1.4" fill="none" stroke="#00f" stroke-width=".19"/>
<circle cx="130.8" cy="85.4" r=".37" fill="#000080"/>
<circle cx="130.8" cy="85.4" r=".37" fill="none" stroke="#000080" stroke-width=".17"/>
<path d="M130.8 85.4v1.9M130.8 91v1.9" fill="none" stroke="#000" stroke-width=".19"/>
<circle cx="130.8" cy="85.4" r=".37" fill="#000080"/>
<circle cx="130.8" cy="85.4" r=".37" fill="none" stroke="#000080" stroke-width=".17"/>
<path d="M129.3 88.7h3M129.3 89.6h3M130.8 87.3v1.4M130.8 89.6v1.4M170.9 111.5v.8l.5 .2-1.1 .3 1.1 .4-1.1 .4 1.1 .4-1.1 .3 .6 .2v.8" fill="none" stroke="#00f" stroke-width=".19"/>
<path d="M170.9 109.7v1.8M170.9 115.3v1.8" fill="none" stroke="#000" stroke-width=".19"/>
<path d="M169 119h3.7M169.6 119.5h2.6M170.9 117.1v1.9M170.1 120.1h1.5M170.7 120.7h.4" fill="none" stroke="#800000" stroke-width=".19"/>
<circle cx="128.9" cy="100.4" r=".37" fill="#000080"/>
<circle cx="128.9" cy="100.4" r=".37" fill="none" stroke="#000080" stroke-width=".17"/>
<path d="M128.9 100.4v1.8M128.9 105.9v1.9" fill="none" stroke="#000" stroke-width=".19"/>
<circle cx="128.9" cy="100.4" r=".37" fill="#000080"/>
<circle cx="128.9" cy="100.4" r=".37" fill="none" stroke="#000080" stroke-width=".17"/>
<path d="M127.4 111.1h3M127.4 112h3M128.9 102.2v.8l.6 .1-1.1 .4 1.1 .4-1.1 .4 1.1 .3-1.1 .4 .5 .2v.7M128.9 109.7v1.4M128.9 112v1.4" fill="none" stroke="#00f" stroke-width=".19"/>
<path d="M128.9 107.8v1.9M128.9 113.4v1.9" fill="none" stroke="#000" stroke-width=".19"/>
<path d="M232.4 72.4h1.9M233.3 72.4v1.9M127.1 119h3.7M127.6 119.5h2.6M128.9 117.1v1.9M128.2 120.1h1.5M128.7 120.7h.4" fill="none" stroke="#800000" stroke-width=".19"/>
<path d="M78.6 102.2h7.5v5.6h-7.5z" fill-rule="evenodd" fill="#ffffb0"/>
<path d="M78.6 102.2h7.5v5.6h-7.5z" fill="none" stroke="#800000" stroke-width=".17"/>
<path d="M74.9 104.1h3.7M74.9 105.9h3.7M86.1 104.1h3.7M86.1 105.9h3.7M224 113.4h1.9M229.6 113.4h1.9M121.5 133.9h1.8M127.1 133.9h1.8" fill="none" stroke="#000" stroke-width=".19"/>
<path d="M117.8 137.6h3.7M118.3 138.2h2.6M118.9 138.8h1.5M119.4 139.3h.4M119.6 135.8v1.8M128.9 137.6h3.8M129.5 138.2h2.6M130.1 138.8h1.4M130.6 139.3h.4M130.8 135.8v1.8" fill="none" stroke="#800000" stroke-width=".19"/>
<path d="M225.9 113.4h1.4M227.3 111.9v3M228.2 113.4h1.4M228.2 111.9v3M123.3 133.9h.8l.2-.6 .3 1.2 .4-1.2 .4 1.2 .4-1.2 .3 1.2 .2-.6h.8" fill="none" stroke="#00f" stroke-width=".19"/>
<g fill="none" stroke="#000" stroke-width=".17">
<path d="M108.4 126.8v.6M108.4 127.7v.6M108.4 128.7v.5M108.4 129.6v.6M108.4 130.5v.6M108.4 131.5v.5M108.4 132.4v.6M108.4 133.3v.6M108.4 134.3v.5M108.4 135.2v.6M108.4 136.1v.6M108.4 137.1v.5"/>
<path d="M108.4 138v.6M108.4 138.9v.6M108.4 139.8v.6M108.4 126.4h.6M109.4 126.4h.5M110.3 126.4h.6M111.2 126.4h.6M112.2 126.4h.5M113.1 126.4h.6M114 126.4h.6M115 126.4h.5M115.9 126.4h.6"/>
<path d="M116.8 126.4h.6M117.8 126.4h.5M118.7 126.4h.6M119.6 126.4h.6M120.5 126.4h.6M121.5 126.4h.6M122.4 126.4h.6M123.3 126.4h.6M124.3 126.4h.6M125.2 126.4h.6M126.1 126.4h.6M127.1 126.4h.6"/>
<path d="M128 126.4h.6M128.9 126.4h.6M129.9 126.4h.6M130.8 126.4h.6M131.7 126.4h.6M132.7 126.4h.5M133.6 126.4h.6M134.5 126.4h.6M135.5 126.4h.5M136.4 126.4h.6M137.3 126.4h.6M138.3 126.4h.5"/>
<path d="M139.2 126.4h.6M140.1 126.4v.6M140.1 127.4v.6M140.1 128.3v.6M140.1 129.2v.6M140.1 130.2v.6M140.1 131.1v.6M140.1 132v.6M140.1 133v.6M140.1 133.9v.6M140.1 134.8v.6M140.1 135.8v.6"/>
<path d="M140.1 136.7v.6M140.1 137.6v.6M140.1 138.6v.5M140.1 139.5v.6M108.4 140.8v.6M108.4 141.7v.6M108.4 142.6v.6h.6M109.4 143.2h.5M110.3 143.2h.6M111.2 143.2h.6M112.2 143.2h.5M113.1 143.2h.6"/>
<path d="M114 143.2h.6M115 143.2h.5M115.9 143.2h.6M116.8 143.2h.6M117.8 143.2h.5M118.7 143.2h.6M119.6 143.2h.6M120.5 143.2h.6M121.5 143.2h.6M122.4 143.2h.6M123.3 143.2h.6M124.3 143.2h.6"/>
<path d="M125.2 143.2h.6M126.1 143.2h.6M127.1 143.2h.6M128 143.2h.6M128.9 143.2h.6M129.9 143.2h.6M130.8 143.2h.6M131.7 143.2h.6M132.7 143.2h.5M133.6 143.2h.6M134.5 143.2h.6M135.5 143.2h.5"/>
<path d="M136.4 143.2h.6M137.3 143.2h.6M138.3 143.2h.5M139.2 143.2h.6M140.1 140.4v.6M140.1 141.4v.5M140.1 142.3v.6"/>
</g>
<path d="M109.4 126.8l.7 1.3h-1.5z" fill="none" stroke="#333" stroke-width=".17"/>
<path d="M231.5 113.4h1.8" fill="none" stroke="#000080" stroke-width=".19"/>
<circle cx="233.3" cy="113.4" r=".37" fill="#000080"/>
<circle cx="233.3" cy="113.4" r=".37" fill="none" stroke="#000080" stroke-width=".17"/>
<path d="M183 78h-115.6v39.1h7.5" fill="none" stroke="#000080" stroke-width=".19"/>
<circle cx="91.6" cy="78" r=".37" fill="#000080"/>
<circle cx="91.6" cy="78" r=".37" fill="none" stroke="#000080" stroke-width=".17"/>
<circle cx="136.4" cy="78" r=".37" fill="#000080"/>
<circle cx="136.4" cy="78" r=".37" fill="none" stroke="#000080" stroke-width=".17"/>
<circle cx="149.4" cy="78" r=".37" fill="#000080"/>
<circle cx="149.4" cy="78" r=".37" fill="none" stroke="#000080" stroke-width=".17"/>
<circle cx="158.8" cy="78" r=".37" fill="#000080"/>
<circle cx="158.8" cy="78" r=".37" fill="none" stroke="#000080" stroke-width=".17"/>
<circle cx="168.1" cy="78" r=".37" fill="#000080"/>
<circle cx="168.1" cy="78" r=".37" fill="none" stroke="#000080" stroke-width=".17"/>
<path d="M74.9 91h-3.8v13.1h3.8M74.9 92.9v7.5h14.9v3.7M74.9 105.9v5.6h20.5v7.5h-3.8M89.8 105.9h1.8v11.2M123.3 100.4h13.1M121.5 133.9h-1.9v1.9" fill="none" stroke="#000080" stroke-width=".19"/>
<circle cx="128.9" cy="100.4" r=".37" fill="#000080"/>
<circle cx="128.9" cy="100.4" r=".37" fill="none" stroke="#000080" stroke-width=".17"/>
<path d="M123.3 85.4h13.1" fill="none" stroke="#000080" stroke-width=".19"/>
<circle cx="136.4" cy="85.4" r=".37" fill="#000080"/>
<circle cx="136.4" cy="85.4" r=".37" fill="none" stroke="#000080" stroke-width=".17"/>
<circle cx="130.8" cy="85.4" r=".37" fill="#000080"/>
<circle cx="130.8" cy="85.4" r=".37" fill="none" stroke="#000080" stroke-width=".17"/>
<circle cx="123.3" cy="85.4" r=".37" fill="#000080"/>
<circle cx="123.3" cy="85.4" r=".37" fill="none" stroke="#000080" stroke-width=".17"/>
<path d="M169.9 98.5h3.8M136.4 109.7h-1.9v7.4M169.9 109.7h1M169.9 104.1h1.9M179.3 104.1h1.8M128.9 133.9h1.9v1.9" fill="none" stroke="#000080" stroke-width=".19"/>
<circle cx="181.1" cy="104.1" r=".37" fill="#000080"/>
<circle cx="181.1" cy="104.1" r=".37" fill="none" stroke="#000080" stroke-width=".17"/>
<path d="M181.1 92.9v-3.7h1.9v3.7" fill="none" stroke="#000080" stroke-width=".19"/>
<circle cx="183" cy="89.2" r=".37" fill="#000080"/>
<circle cx="183" cy="89.2" r=".37" fill="none" stroke="#000080" stroke-width=".17"/>
<path d="M192.3 87.3v3.7h22.4" fill="none" stroke="#000080" stroke-width=".19"/>
<circle cx="192.3" cy="89.2" r=".37" fill="#000080"/>
<circle cx="192.3" cy="89.2" r=".37" fill="none" stroke="#000080" stroke-width=".17"/>
<circle cx="203.5" cy="91" r=".37" fill="#000080"/>
<circle cx="203.5" cy="91" r=".37" fill="none" stroke="#000080" stroke-width=".17"/>
<circle cx="214.7" cy="91" r=".37" fill="#000080"/>
<circle cx="214.7" cy="91" r=".37" fill="none" stroke="#000080" stroke-width=".17"/>
<path d="M196 105.9h6.6" fill="none" stroke="#000080" stroke-width=".19"/>
<circle cx="202.6" cy="106" r=".37" fill="#000080"/>
<circle cx="202.6" cy="106" r=".37" fill="none" stroke="#000080" stroke-width=".17"/>
<path d="M233.3 74.3v1.8h-29.8v3.7" fill="none" stroke="#000080" stroke-width=".19"/>
<circle cx="233.3" cy="76.1" r=".37" fill="#000080"/>
<circle cx="233.3" cy="76.1" r=".37" fill="none" stroke="#000080" stroke-width=".17"/>
<circle cx="214.7" cy="76.1" r=".37" fill="#000080"/>
<circle cx="214.7" cy="76.1" r=".37" fill="none" stroke="#000080" stroke-width=".17"/>
<circle cx="203.5" cy="76.1" r=".37" fill="#000080"/>
<circle cx="203.5" cy="76.1" r=".37" fill="none" stroke="#000080" stroke-width=".17"/>
<path d="M211.9 109.7h2.8v3.7h9.3" fill="none" stroke="#000080" stroke-width=".19"/>
<circle cx="222.1" cy="113.4" r=".37" fill="#000080"/>
<circle cx="222.1" cy="113.4" r=".37" fill="none" stroke="#000080" stroke-width=".17"/>
<circle cx="214.7" cy="113.4" r=".37" fill="#000080"/>
<circle cx="214.7" cy="113.4" r=".37" fill="none" stroke="#000080" stroke-width=".17"/>
<path d="M211.9 105.9h10.2" fill="none" stroke="#000080" stroke-width=".19"/>
<circle cx="222.1" cy="106" r=".37" fill="#000080"/>
<circle cx="222.1" cy="106" r=".37" fill="none" stroke="#000080" stroke-width=".17"/>
<path d="M222.1 120.9h11.2" fill="none" stroke="#000080" stroke-width=".19"/>
<circle cx="233.3" cy="120.9" r=".37" fill="#000080"/>
<circle cx="233.3" cy="120.9" r=".37" fill="none" stroke="#000080" stroke-width=".17"/>
<path d="M222.1 98.5h11.2" fill="none" stroke="#000080" stroke-width=".19"/>
<circle cx="233.3" cy="98.5" r=".37" fill="#000080"/>
<circle cx="233.3" cy="98.5" r=".37" fill="none" stroke="#000080" stroke-width=".17"/>
<path d="M91.6 78v13" fill="none" stroke="#000080" stroke-width=".19"/>
<circle cx="91.6" cy="78" r=".37" fill="#000080"/>
<circle cx="91.6" cy="78" r=".37" fill="none" stroke="#000080" stroke-width=".17"/>
<path d="M136.4 85.4v9.4M128.9 115.3v1.8" fill="none" stroke="#000080" stroke-width=".19"/>
<circle cx="136.4" cy="85.4" r=".37" fill="#000080"/>
<circle cx="136.4" cy="85.4" r=".37" fill="none" stroke="#000080" stroke-width=".17"/>
<path d="M192.3 76.1v3.7" fill="none" stroke="#000080" stroke-width=".19"/>
<circle cx="192.3" cy="78" r=".37" fill="#000080"/>
<circle cx="192.3" cy="78" r=".37" fill="none" stroke="#000080" stroke-width=".17"/>
<path d="M203.5 87.3v3.7M202.6 109.7v2.8" fill="none" stroke="#000080" stroke-width=".19"/>
<circle cx="203.5" cy="91" r=".37" fill="#000080"/>
<circle cx="203.5" cy="91" r=".37" fill="none" stroke="#000080" stroke-width=".17"/>
<path d="M214.7 87.3v3.7M214.7 128.3v1.9" fill="none" stroke="#000080" stroke-width=".19"/>
<circle cx="214.7" cy="91" r=".37" fill="#000080"/>
<circle cx="214.7" cy="91" r=".37" fill="none" stroke="#000080" stroke-width=".17"/>
<path d="M214.7 76.1v3.7" fill="none" stroke="#000080" stroke-width=".19"/>
<circle cx="214.7" cy="76.1" r=".37" fill="#000080"/>
<circle cx="214.7" cy="76.1" r=".37" fill="none" stroke="#000080" stroke-width=".17"/>
<path d="M233.3 110.6v12.1" fill="none" stroke="#000080" stroke-width=".19"/>
<circle cx="233.3" cy="120.9" r=".37" fill="#000080"/>
<circle cx="233.3" cy="120.9" r=".37" fill="none" stroke="#000080" stroke-width=".17"/>
<circle cx="233.3" cy="113.4" r=".37" fill="#000080"/>
<circle cx="233.3" cy="113.4" r=".37" fill="none" stroke="#000080" stroke-width=".17"/>
<path d="M233.3 76.1v27" fill="none" stroke="#000080" stroke-width=".19"/>
<circle cx="233.3" cy="98.5" r=".37" fill="#000080"/>
<circle cx="233.3" cy="98.5" r=".37" fill="none" stroke="#000080" stroke-width=".17"/>
<circle cx="233.3" cy="76.1" r=".37" fill="#000080"/>
<circle cx="233.3" cy="76.1" r=".37" fill="none" stroke="#000080" stroke-width=".17"/>
<text font-size="6.7" fill="#0b5394" x="56.2" y="69.1">PoE Power supply</text>
<text font-size="6.7" fill="#980000" x="205.4" y="71">5V/3 A</text>
<text font-size="2.5" fill="#0b5394" x="111.6" y="128.9">If somethink goes wrong</text>
<g font-size="1.7">
<text x="21.5" y="4">1</text>
<text x="57.4" y="4">2</text>
<text x="93.6" y="4">3</text>
<text x="129.7" y="4">4</text>
<text x="165.8" y="4">5</text>
<text x="201.9" y="4">6</text>
<text x="238" y="4">7</text>
<text x="274.2" y="4">8</text>
<text x="5.3" y="28">A</text>
<text x="290.5" y="28">A</text>
<text x="193.8" y="75.7">2</text>
<text x="201.3" y="75.7">1</text>
<text x="5.4" y="79.7">B</text>
<text x="290.6" y="79.7">B</text>
<text x="76.3" y="90.7">4</text>
<text x="76.4" y="92.5">3</text>
<text x="79.9" y="91.6">~_2</text>
<text x="79.9" y="93.5">~_1</text>
<text x="85.7" y="91.6">+</text>
<text x="86.1" y="93.5">-</text>
<text x="89.4" y="90.7">1</text>
<text x="89.4" y="92.5">2</text>
<text x="139.7" y="94.4">5</text>
<text x="143.3" y="95.3">VCC</text>
<text x="139.8" y="100">1</text>
<text x="143.3" y="100.9">ITH/RUN</text>
<text x="157.4" y="99.1">NGATE</text>
<text x="165.8" y="98.1">6</text>
<text x="79.9" y="104.6">1</text>
<text x="79.9" y="106.5">3</text>
<text x="83.9" y="106.5">4</text>
<text x="84" y="104.6">2</text>
<text x="157.9" y="104.6">SENSE</text>
<text x="165.8" y="103.7">4</text>
<text x="139.7" y="109.3">2</text>
<text x="143.3" y="110.2">GND</text>
<text x="159.9" y="110.2">VFB</text>
<text x="165.8" y="109.3">3</text>
<text x="76.3" y="118.6">2</text>
<text x="76.5" y="116.8">1</text>
<text x="79.9" y="117.7">+</text>
<text x="79.9" y="119.5">-</text>
<text x="84.1" y="117.7">~_2</text>
<text x="84.2" y="119.5">~_1</text>
<text x="89.4" y="116.8">4</text>
<text x="89.4" y="118.6">3</text>
<text x="214.3" y="117.5" transform="rotate(-90 214.3 117.5)">2</text>
<text x="214.3" y="124.9" transform="rotate(-90 214.3 124.9)">3</text>
<text x="218" y="120.5">1</text>
<text x="5.3" y="131.4">C</text>
<text x="290.6" y="131.4">C</text>
<text x="5.3" y="183.2">D</text>
<text x="290.5" y="183.2">D</text>
<text x="224.9" y="191.3">Title</text>
<text x="224.9" y="196.9">Size</text>
<text x="234.3" y="196.9">Number</text>
<text x="271.5" y="196.9">Revision</text>
<text x="224.9" y="202.5">Date:</text>
<text x="225.8" y="199.7">A3</text>
<text x="233.3" y="202.5">4.15.2021</text>
<text x="262.2" y="202.5">Sheet</text>
<text x="267.2" y="202.5">of</text>
<text x="21.5" y="207.2">1</text>
<text x="57.4" y="207.2">2</text>
<text x="93.6" y="207.2">3</text>
<text x="129.7" y="207.2">4</text>
<text x="165.8" y="207.2">5</text>
<text x="201.9" y="207.2">6</text>
<text x="224.9" y="204.4">File:</text>
<text x="233.3" y="204.4">E:\projects\..\Power+RPI_conn.SchDoc</text>
<text x="238" y="207.2">7</text>
<text x="262.2" y="204.4">Drawn By:</text>
<text x="274.2" y="207.2">8</text>
</g>
<g font-size="1.7" fill="#000080">
<text x="184.7" y="77">T1</text>
<text x="195.8" y="73.7">D4</text>
<text x="137.1" y="81.2">R34</text>
<text x="137.1" y="83">10 kOhms</text>
<text x="151.1" y="83">1µF</text>
<text x="151.1" y="81.2">C30</text>
<text x="160.4" y="83">1µF</text>
<text x="160.4" y="81.2">C31</text>
<text x="169.8" y="83">1µF</text>
<text x="169.8" y="81.2">C32</text>
<text x="205.3" y="82.8">C33</text>
<text x="216.5" y="82.8">C34</text>
<text x="78.6" y="88.8">BR1</text>
<text x="125" y="88.6">C35</text>
<text x="132.5" y="88.6">C36</text>
<text x="205.3" y="84.7">330µF</text>
<text x="216.5" y="84.7">330µF</text>
<text x="125" y="90.5">1µF</text>
<text x="132.5" y="90.5">1µF</text>
<text x="142" y="92.5">U3</text>
<text x="183.3" y="93.1">FA2924-ALD</text>
<text x="78.6" y="96.3">ABS10_RG</text>
<text x="78.6" y="101.9">P6</text>
<text x="183.6" y="98">Q1</text>
<text x="203.5" y="101.9">R35</text>
<text x="222.9" y="101.7">R36</text>
<text x="129.7" y="105.4">4.7k Ohms</text>
<text x="129.7" y="103.5">R38</text>
<text x="173.5" y="106.3">4.7k Ohms</text>
<text x="173.5" y="103">R37</text>
<text x="181.9" y="107.3">R39</text>
<text x="203.3" y="103.5">10k Ohms</text>
<text x="204.6" y="105">D5</text>
<text x="222.9" y="103.5">500 Ohms</text>
<text x="223.3" y="107.1">R40</text>
<text x="234.1" y="106.3">R41</text>
<text x="78.6" y="109.3">Header 2X2</text>
<text x="129.8" y="114">0.1µF</text>
<text x="130.6" y="111">C37</text>
<text x="171.6" y="112.9">R42</text>
<text x="181.9" y="109.1">40m Ohms</text>
<text x="223.1" y="108.9">* Ohms</text>
<text x="225.7" y="111.4">C18</text>
<text x="234.1" y="108.2">105k Ohms</text>
<text x="78.6" y="114.9">BR2</text>
<text x="142" y="116.8">LTC3803IS6#TRMPBF</text>
<text x="171.8" y="114.9">0 Ohms</text>
<text x="217.5" y="117.7">CR1</text>
<text x="225.7" y="116.6">22nF</text>
<text x="78.6" y="122.3">ABS10_RG</text>
<text x="234.1" y="125.9">R43</text>
<text x="234.1" y="127.8">20k Ohms</text>
<text x="123.1" y="132.8">R51</text>
<text x="123.1" y="136.1">0 Ohms</text>
</g>
<g font-size="1.7" fill="#800000">
<text x="230.4" y="72">+V_RPI</text>
<text x="121.5" y="83.2">+PoE</text>
<text x="147" y="90.7">AGND</text>
<text x="156.3" y="90.7">AGND</text>
<text x="165.7" y="90.7">AGND</text>
<text x="89.2" y="98.1">AGND</text>
<text x="120.9" y="98.1">AGND</text>
<text x="124.2" y="100">OPTO</text>
<text x="128.4" y="98.1">AGND</text>
<text x="200.7" y="96.3">+PoE</text>
<text x="212.9" y="96.3">GND</text>
<text x="196" y="105.6">OPTO</text>
<text x="178.7" y="116.8">AGND</text>
<text x="200.2" y="117.7">AGND</text>
<text x="72.5" y="124.2">AGND</text>
<text x="126.5" y="122.3">AGND AGND</text>
<text x="168.5" y="122.3">AGND</text>
<text x="212.9" y="135.4">GND</text>
<text x="231.5" y="135.4">GND</text>
<text x="117.2" y="141">AGND</text>
<text x="129" y="141">GND</text>
</g>
</svg>
